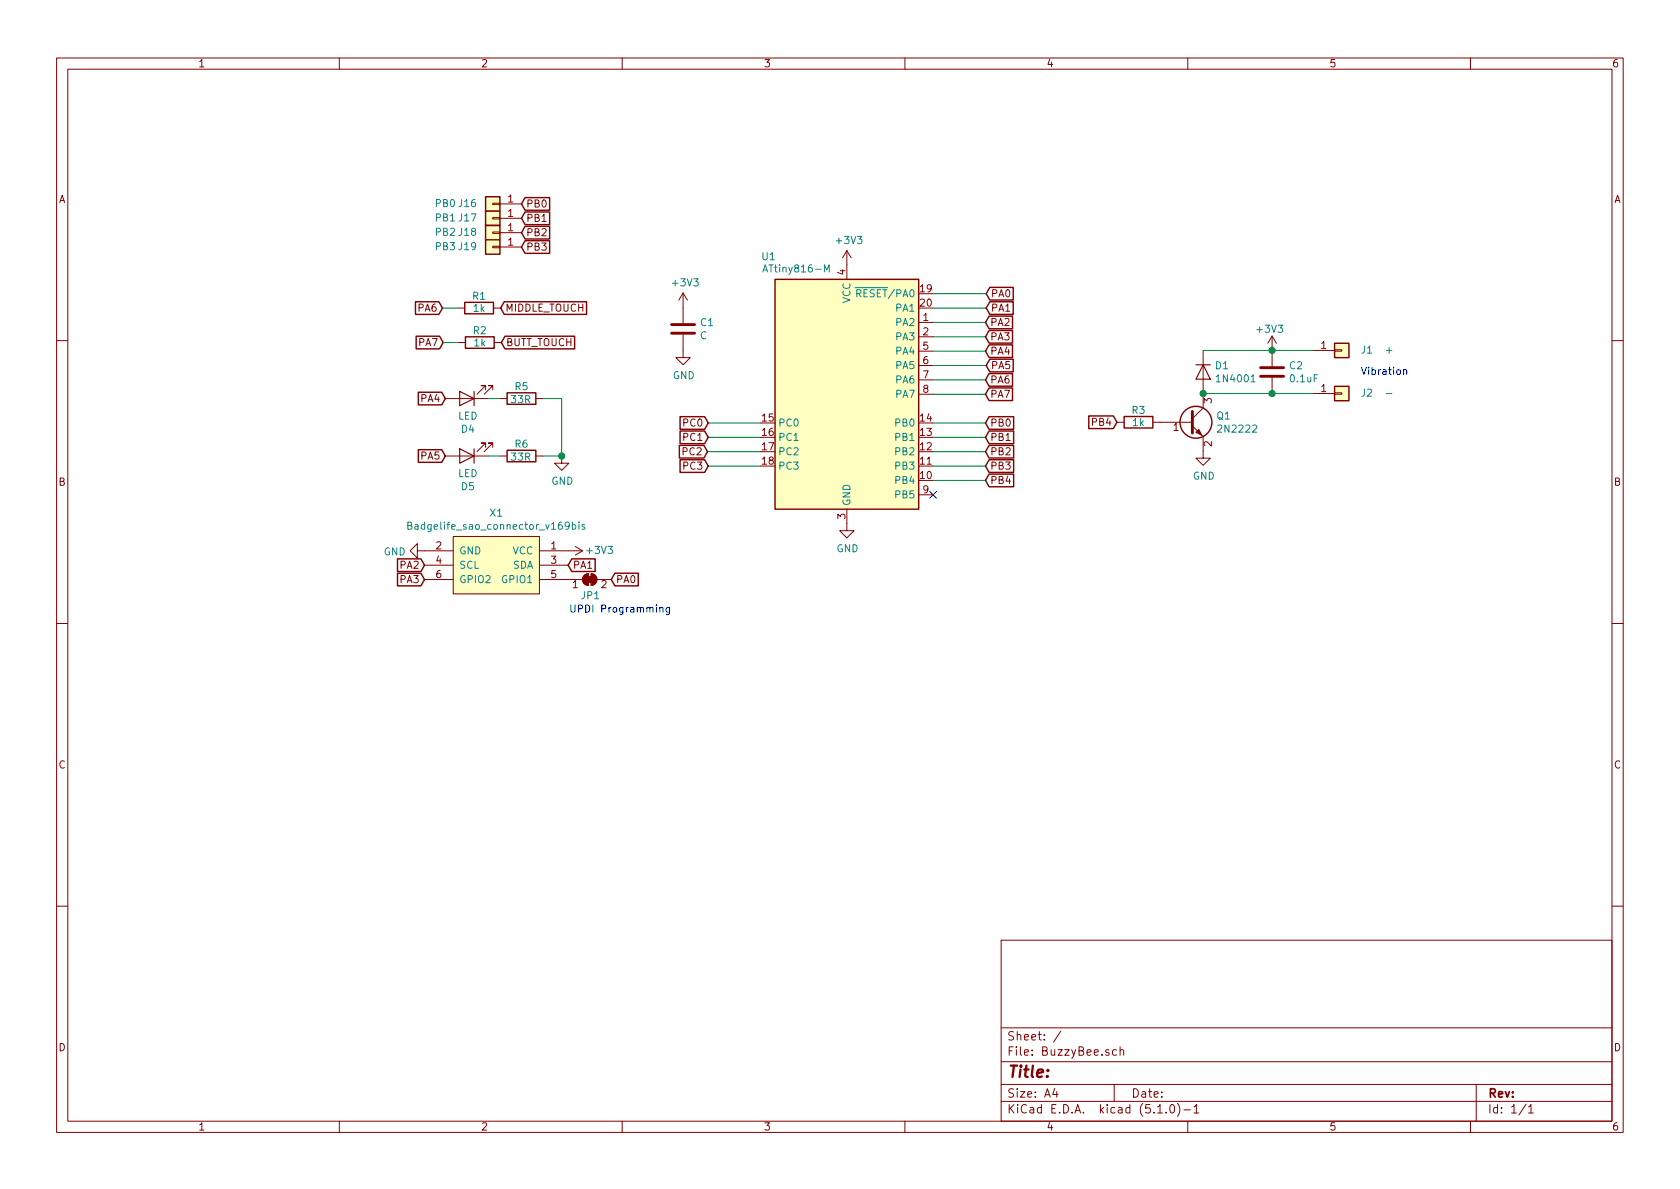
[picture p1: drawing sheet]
<svg xmlns="http://www.w3.org/2000/svg" width="297mm" height="210mm" viewBox="0 0 297 210" stroke-linecap="round" stroke-linejoin="round" font-family="sans-serif">
<g fill="none" stroke="#840000" stroke-width=".18">
<path d="M10 10.3h277v189.9h-277zM12 12.2h273v186.1h-273zM60 10.3v1.9M110 10.3v1.9M160 10.3v1.9M210 10.3v1.9M260 10.3v1.9M87.1 35.9h1.3v.3h-1.3zM87.1 38.5h1.3v.2h-1.3zM88.4 36.1h3.8M88.4 38.6h3.8M80.9 54.5h1.3"/>
<path d="M87.1 41h1.3v.3h-1.3zM87.1 43.6h1.3v.2h-1.3zM87.2 54.5h1.3M88.4 41.1h3.8M88.4 43.7h3.8M120.8 59.2v4h1.2l-1.2 1.3-1.3-1.3h1.3M120.8 51.8v5.3M120.8 51.8l-.8 1.3M120.8 51.8l.7 1.3M149.7 44.3l-.7 1.3M149.7 44.3v5.1M149.7 44.3l.8 1.3"/>
<path d="M162.4 57h2.6M162.4 59.6h2.6M224.9 59.4v5.4M224.9 59.4l-.7 1.3M224.9 59.4l.8 1.3M10 60.2h2M78.7 70.5h7.7M81 60.6h1.3M85.9 79.1v-.7h-.8h.8l-1.6 1.5M85.9 69v-.8h-.8h.8l-1.6 1.5M87.1 79.1v-.7h-.7h.7l-1.5 1.5M87.1 69v-.8h-.7h.7l-1.5 1.5"/>
<path d="M87.4 60.6h1.2M88.4 70.5h1.3M94.7 70.5h1.3M162.4 62.1h2.6M162.4 64.6h2.6M162.4 67.2h2.6M162.4 69.7h2.6M197.5 74.7h1.3M203.8 74.7h7M210.8 75.3l1.9 1.9v3.8h1.3l-1.3 1.3-1.2-1.3h1.2M212.7 62v10.1l-1.9 1.9M224.9 66.8v2.8"/>
<path d="M232.2 62h3.8M232.2 69.6h3.8M236 61.8h1.2v.3h-1.2zM236 69.5h1.2v.2h-1.2zM285 60.2h2M73.8 97.4v-1.3l-1.3 1.3 1.3 1.3v-1.3h6.3M75.1 99.9h5M78.7 80.6h7.7M80.1 94.9h15.3v10.1h-15.3zM88.4 80.6h1.3M94.7 80.6h1.3M95.4 97.4h7.6"/>
<path d="M95.4 99.9h5.1M99.3 80.6v1.3h1.3l-1.3 1.3-1.3-1.3h1.3M101.7 96.6l1.3 .8M103 97.4l-1.3 .8M149.7 90v3.8h1.3l-1.3 1.3-1.2-1.3h1.2M162.4 87.5h2.6M10 110.3h2M75.1 102.5h5M95.4 102.5h7.6M103.2 101.8l.5-.3h.3v2a1.03 1.03 0 0 1-.9-.6 1.03 1.03 0 0 1 .1-1.1zM104.5 101.5a1.02 1.02 0 0 1 1 1 1.02 1.02 0 0 1-1 1zM105.5 102.5h2.6"/>
<path d="M285 110.3h2M10 160.2h2M177 166.3h108v32h-108zM285 160.2h2M60 198.3v1.9M110 198.3v1.9M160 198.3v1.9M177 194.8h108M177 191.8h108M177 187.8h108M177 181.8h108M186.5 192.5l-.4 1h1"/>
<path d="M186.8 193v1M187.6 182.3l-1.3 2M197 191.8v3M197.4 185.7l-.4-.1-.3 .3 .1 .6h.6M198 185.7l.3-.1 .3 .1 .1 .9M198 185.1v1.5M204.7 196.8h.8M206.2 196.7v.1M207 195.4l.3-.1a.94 .94 0 0 1 0 1.5 .82 .82 0 0 1-.3-1.4zM208.2 195.1a1.71 1.71 0 0 1 0 2.3M209.3 196.3h1.2M210 198.3v1.9"/>
<path d="M211.1 195.8l.4-.5v1.5M211.1 196.8h.9M260 198.3v1.9M261 191.8v6.5M269.8 195.2l-1.2 2M270.3 195.8l.4-.5v1.5M270.3 196.8h.8"/>
</g>
<g fill="#ffffc2" stroke="#ffffc2" stroke-width=".18">
<path d="M80.1 94.9h15.3v10.1h-15.3z"/>
<path d="M85.9 34.8h2.5v2.5h-2.5z"/>
<path d="M85.9 37.3h2.5v2.6h-2.5z"/>
<path d="M85.9 39.9h2.5v2.5h-2.5z"/>
<path d="M85.9 42.4h2.5v2.6h-2.5z"/>
<path d="M236 60.7h2.5v2.5h-2.5z"/>
<path d="M236 68.3h2.5v2.6h-2.5z"/>
<path d="M137 49.4h25.4v40.6h-25.4z"/>
</g>
<path d="M134.9 48.1l.4-1.3 .4 1.3M145.8 48.1v-1.3l.4 .9 .4-.9v1.3M151.2 50.9h1.3M151.5 51.9l.7-.1v-.4l-.7-.2v1.3M221.2 67.5h.7M72.1 92.9h.5l.2-.2-.1-.2-.6-.2v1.3h.5l.2-.2v-.2l-.3-.3M101.2 92.8h.4l.2 .2-.1 .5h-.5M101.2 92.3v1.3M102.4 92.3v.2M102.4 92.8v.8M103.4 92.8h-.3l-.2 .1v.2l.5 .1v.3h-.5" fill="none" stroke="#008484" stroke-width=".18"/>
<path d="M81.3 79.4l2.5 1.2-2.5 1.3zM81.3 69.2l2.5 1.3-2.5 1.2zM83.8 69.2v2.5M83.8 79.4v2.5M211.5 64.5h2.5M212.7 64.5l1.3 2.6h-2.5z" fill="none" stroke="#840000" stroke-width=".2"/>
<g fill="none" stroke="#008400" stroke-width=".18">
<path d="M78.2 54.5h2.7M165 54.5h9.4M165 57h9.2M165 51.9h9.4M165 59.6h9.2M78.4 60.6h2.6M86.4 70.5h2M96 70.5h3.3v10.1h-3.3M125.1 79.9h9.4M125.2 77.3h9.3M125.2 74.8h9.3M165 64.6h9.4"/>
<path d="M165 67.2h9.2M165 77.3h9.2M165 74.8h9.2M165 79.9h9.2M165 62.1h9.2M165 69.7h9.2M212.7 62h19.5M212.7 69.6h19.5M86.4 80.6h2M125.2 82.4h9.3M165 82.4h9.2M165 85h9.2"/>
</g>
<g fill="#008400" stroke="#008400" stroke-width=".25">
<circle cx="99.3" cy="80.6" r=".51"/>
<circle cx="224.9" cy="62" r=".51"/>
<circle cx="212.7" cy="69.6" r=".51"/>
<circle cx="224.9" cy="69.6" r=".51"/>
</g>
<g fill="none" stroke="#840000" stroke-width=".25">
<path d="M85.9 34.8h2.5v2.5h-2.5zM85.9 37.3h2.5v2.6h-2.5zM85.9 39.9h2.5v2.5h-2.5zM92.8 34.9h4.4v2.3h-4.4l-.6-1.1zM92.8 37.5h4.4v2.2h-4.4l-.6-1.1zM73.5 53.4h4.1l.6 1.1-.6 1.1h-4.1zM73.6 59.5h4.1l.7 1.1-.7 1.1h-4.1zM82.2 53.5h5v2h-5zM82.3 59.6h5.1v2h-5.1zM85.9 42.4h2.5v2.6h-2.5zM89.2 53.4h14.5v2.2h-14.5l-.7-1.1zM89.3 59.5h12.3v2.2h-12.3l-.7-1.1z"/>
<path d="M92.8 40h4.4v2.3h-4.4l-.6-1.2zM92.8 42.6h4.4v2.2h-4.4l-.6-1.1zM137 49.4h25.4v40.6h-25.4zM174.9 55.9h4.1v2.2h-4.1l-.7-1.1zM174.9 58.4h4.1v2.3h-4.1l-.7-1.1zM175 53.4h4.1v2.2h-4.1l-.6-1.1zM175 50.8h4.1v2.3h-4.1l-.6-1.2zM74 69.4h4.1l.6 1.1-.6 1.1h-4.1zM74 79.5h4.1l.6 1.1-.6 1.2h-4.1zM89.7 69.5h5v2h-5zM89.7 79.6h5v2.1h-5zM120.1 78.8h4.4l.6 1.1-.6 1.1h-4.4z"/>
<path d="M120.2 73.7h4.4l.6 1.1-.6 1.1h-4.4zM120.2 76.2h4.4l.6 1.1-.6 1.2h-4.4zM174.9 66.1h4.1v2.2h-4.1l-.7-1.1zM174.9 73.7h4.3v2.2h-4.3l-.7-1.1zM174.9 76.2h4.3v2.3h-4.3l-.7-1.2zM174.9 78.8h4.3v2.2h-4.3l-.7-1.1zM174.9 61h4.1v2.2h-4.1l-.7-1.1zM174.9 68.6h4.1v2.2h-4.1l-.7-1.1zM175 63.5h4.1v2.3h-4.1l-.6-1.2zM192.5 73.6h4.3l.7 1.1-.7 1.1h-4.3zM198.8 73.7h5v2h-5zM236 60.7h2.5v2.5h-2.5z"/>
<path d="M236 68.3h2.5v2.6h-2.5zM70.3 98.8h4.1l.7 1.1-.7 1.2h-4.1zM101.1 98.8h4.1v2.3h-4.1l-.6-1.2zM120.2 81.3h4.4l.6 1.1-.6 1.1h-4.4zM174.9 81.3h4.3v2.2h-4.3l-.7-1.1zM174.9 83.8h4.3v2.3h-4.3l-.7-1.1zM70.3 101.4h4.1l.7 1.1-.7 1.1h-4.1zM108.7 101.4h4.2v2.2h-4.2l-.6-1.1z"/>
<circle cx="211.5" cy="74.7" r="2.82"/>
</g>
<path d="M118.7 58.9h4.1M118.7 57.4h4.1M210.8 72.8v3.8M222.9 66.5h4M222.9 65h4" fill="none" stroke="#840000" stroke-width=".51"/>
<g fill="#840000" stroke="#840000" stroke-width=".18">
<path d="M103.2 101.8l.5-.3h.3v2a1.03 1.03 0 0 1-.9-.6 1.03 1.03 0 0 1 .1-1.1z"/>
<path d="M104.5 101.5a1.02 1.02 0 0 1 1 1 1.02 1.02 0 0 1-1 1z"/>
<path d="M103.8 102h1v1h-1z"/>
<path d="M211.5 76.4l.5-.5 .5 1.1z"/>
</g>
<path d="M164.4 86.9l1.2 1.2M165.6 86.9l-1.2 1.2" fill="none" stroke="#000084" stroke-width=".18"/>
<path d="M248.2 65.5l.1-.1h.3l.1 .8M248.2 65.4v.8M116.7 107.5l.2-.1 .3 .1v.7M116.7 107.4v.8M118.4 107.4l-.1 1.2-.2 .1-.3-.1M118.4 107.5l-.4-.1-.2 .2 .1 .6h.5" fill="none" stroke="#0000c2" stroke-width=".18"/>
<text font-size="2.8" fill="#840000" x="178" y="190.5">Title:</text>
<g font-size="2.1" fill="#840000">
<text x="178" y="184">Sheet: /</text>
<text x="178" y="186.7">File: BuzzyBee.sch</text>
<text x="178" y="196.9">KiCad E.D.A. kicad (5.1.0)-1</text>
<text x="178" y="194.1">Size: A4</text>
<text x="200" y="194.1">Date:</text>
<text x="263" y="194.1">Rev:</text>
<text x="263" y="196.9">Id: 1/1</text>
</g>
<g font-size="1.8" fill="#840000">
<text x="35" y="11.9">1</text>
<text x="85" y="11.9">2</text>
<text x="135" y="11.9">3</text>
<text x="185" y="11.9">4</text>
<text x="235" y="11.9">5</text>
<text x="285" y="11.9">6</text>
<text x="10.4" y="35.9">A</text>
<text x="89.8" y="35.8">1</text>
<text x="285.4" y="35.9">A</text>
<text x="89.8" y="38.3">1</text>
<text x="89.8" y="40.9">1</text>
<text x="93" y="36.7">PB0</text>
<text x="93" y="39.2">PB1</text>
<text x="93" y="41.8">PB2</text>
<text x="89.8" y="43.4">1</text>
<text x="93" y="44.3">PB3</text>
<text x="149.5" y="48.6" transform="rotate(-90 149.5 48.6)">4</text>
<text x="162.7" y="51.7">19</text>
<text x="175.2" y="52.6">PA0</text>
<text x="74" y="55.1">PA6</text>
<text x="89.3" y="55.1">MIDDLE_TOUCH</text>
<text x="162.7" y="54.2">20</text>
<text x="163.2" y="56.8">1</text>
<text x="163.2" y="59.3">2</text>
<text x="175" y="57.7">PA2</text>
<text x="175.2" y="55.1">PA1</text>
<text x="74.1" y="61.2">PA7</text>
<text x="89.4" y="61.2">BUTT_TOUCH</text>
<text x="163.2" y="61.8">5</text>
<text x="163.2" y="64.4">6</text>
<text x="175" y="60.2">PA3</text>
<text x="175" y="62.7">PA4</text>
<text x="175.2" y="65.3">PA5</text>
<text x="233.6" y="61.7">1</text>
<text x="74.5" y="71.1">PA4</text>
<text x="163.2" y="66.9">7</text>
<text x="163.2" y="69.5">8</text>
<text x="175" y="67.8">PA6</text>
<text x="175" y="70.4">PA7</text>
<text x="214.2" y="71.3" transform="rotate(-90 214.2 71.3)">3</text>
<text x="233.6" y="69.3">1</text>
<text x="121" y="75.4">PC0</text>
<text x="121" y="78">PC1</text>
<text x="134.8" y="74.5">15</text>
<text x="134.8" y="77.1">16</text>
<text x="162.7" y="77.1">13</text>
<text x="162.7" y="74.5">14</text>
<text x="175" y="75.4">PB0</text>
<text x="175" y="78">PB1</text>
<text x="193.3" y="75.3">PB4</text>
<text x="207.5" y="76.2">1</text>
<text x="74.5" y="81.3">PA5</text>
<text x="120.9" y="80.5">PC2</text>
<text x="121" y="83.1">PC3</text>
<text x="134.8" y="79.6">17</text>
<text x="134.8" y="82.2">18</text>
<text x="162.7" y="82.2">11</text>
<text x="162.7" y="79.6">12</text>
<text x="175" y="83.1">PB3</text>
<text x="175" y="80.5">PB2</text>
<text x="214.2" y="79" transform="rotate(-90 214.2 79)">2</text>
<text x="10.4" y="85.9">B</text>
<text x="162.7" y="84.7">10</text>
<text x="163.2" y="87.2">9</text>
<text x="175" y="85.6">PB4</text>
<text x="285.4" y="85.9">B</text>
<text x="149.5" y="91.8" transform="rotate(-90 149.5 91.8)">3</text>
<text x="70.8" y="100.6">PA2</text>
<text x="77.1" y="97.1">2</text>
<text x="77.1" y="99.7">4</text>
<text x="97.4" y="97.1">1</text>
<text x="97.4" y="99.7">3</text>
<text x="101.2" y="100.6">PA1</text>
<text x="70.8" y="103.1">PA3</text>
<text x="77.1" y="102.2">6</text>
<text x="97.4" y="102.2">5</text>
<text x="101.2" y="104">1</text>
<text x="106.3" y="104">2</text>
<text x="108.9" y="103.1">PA0</text>
<text x="10.4" y="135.9">C</text>
<text x="285.4" y="135.9">C</text>
<text x="10.4" y="185.9">D</text>
<text x="285.4" y="185.9">D</text>
<text x="35" y="199.9">1</text>
<text x="85" y="199.9">2</text>
<text x="135" y="199.9">3</text>
<text x="185" y="199.9">4</text>
<text x="235" y="199.9">5</text>
<text x="285" y="199.9">6</text>
</g>
<g font-size="1.8" fill="#008484">
<text x="77" y="36.6">PB0 J16</text>
<text x="77" y="39.2">PB1 J17</text>
<text x="77" y="41.7">PB2 J18</text>
<text x="77" y="44.2">PB3 J19</text>
<text x="134.8" y="46">U1</text>
<text x="148" y="43.1">+3V3</text>
<text x="83.6" y="53">R1</text>
<text x="119.1" y="50.6">+3V3</text>
<text x="135.6" y="48.2">ATtiny816-M</text>
<text x="150.4" y="53.6" transform="rotate(-90 150.4 53.6)">VCC</text>
<text x="152.1" y="52.6">RESET/PA0</text>
<text x="83.7" y="59.1">R2</text>
<text x="83.7" y="55.2">1k</text>
<text x="123.8" y="60">C</text>
<text x="123.9" y="57.7">C1</text>
<text x="158.5" y="57.7">PA2</text>
<text x="158.5" y="55.1">PA1</text>
<text x="222.4" y="58.8">+3V3</text>
<text x="83.9" y="61.3">1k</text>
<text x="158.5" y="60.2">PA3</text>
<text x="158.5" y="62.7">PA4</text>
<text x="158.5" y="65.3">PA5</text>
<text x="214.9" y="65.3">D1</text>
<text x="228" y="65.3">C2</text>
<text x="240.7" y="62.5">J1</text>
<text x="245.1" y="62.5">+</text>
<text x="90.4" y="71.3">33R</text>
<text x="91.1" y="69">R5</text>
<text x="118.9" y="67.1">GND</text>
<text x="158.5" y="67.8">PA6</text>
<text x="158.5" y="70.4">PA7</text>
<text x="215.4" y="67.6">1N4001</text>
<text x="228.2" y="67.6">0.1uF</text>
<text x="240.7" y="70.1">J2</text>
<text x="245.3" y="70.1">-</text>
<text x="81" y="74.2">LED</text>
<text x="81.6" y="76.5">D4</text>
<text x="137.5" y="75.4">PC0</text>
<text x="137.5" y="78">PC1</text>
<text x="158.5" y="78">PB1</text>
<text x="158.5" y="75.4">PB0</text>
<text x="200.2" y="73.2">R3</text>
<text x="200.3" y="75.4">1k</text>
<text x="215.2" y="74.2">Q1</text>
<text x="215.7" y="76.5">2N2222</text>
<text x="90.4" y="81.5">33R</text>
<text x="91.1" y="79.2">R6</text>
<text x="137.5" y="80.5">PC2</text>
<text x="137.5" y="83.1">PC3</text>
<text x="158.5" y="83.1">PB3</text>
<text x="158.5" y="80.5">PB2</text>
<text x="81" y="84.4">LED</text>
<text x="81.6" y="86.7">D5</text>
<text x="97.5" y="85.7">GND</text>
<text x="150.4" y="89.5" transform="rotate(-90 150.4 89.5)">GND</text>
<text x="158.5" y="85.6">PB4</text>
<text x="158.5" y="88.1">PB5</text>
<text x="210.9" y="84.8">GND</text>
<text x="73.3" y="93.7">Badgelife_sao_connector_v169bis</text>
<text x="86.7" y="91.4">X1</text>
<text x="67.8" y="98.2">GND</text>
<text x="81.2" y="98">GND</text>
<text x="81.2" y="100.6">SCL</text>
<text x="90.6" y="98">VCC</text>
<text x="90.6" y="100.6">SDA</text>
<text x="103.9" y="98">+3V3</text>
<text x="147.9" y="97.7">GND</text>
<text x="81.2" y="103.1">GPIO2</text>
<text x="89" y="103.1">GPIO1</text>
<text x="102.8" y="106">JP1</text>
</g>
<g font-size="1.8" fill="#0000c2">
<text x="240.5" y="66.3">Vibration</text>
<text x="100.6" y="108.3">UPDI Programming</text>
</g>
</svg>
